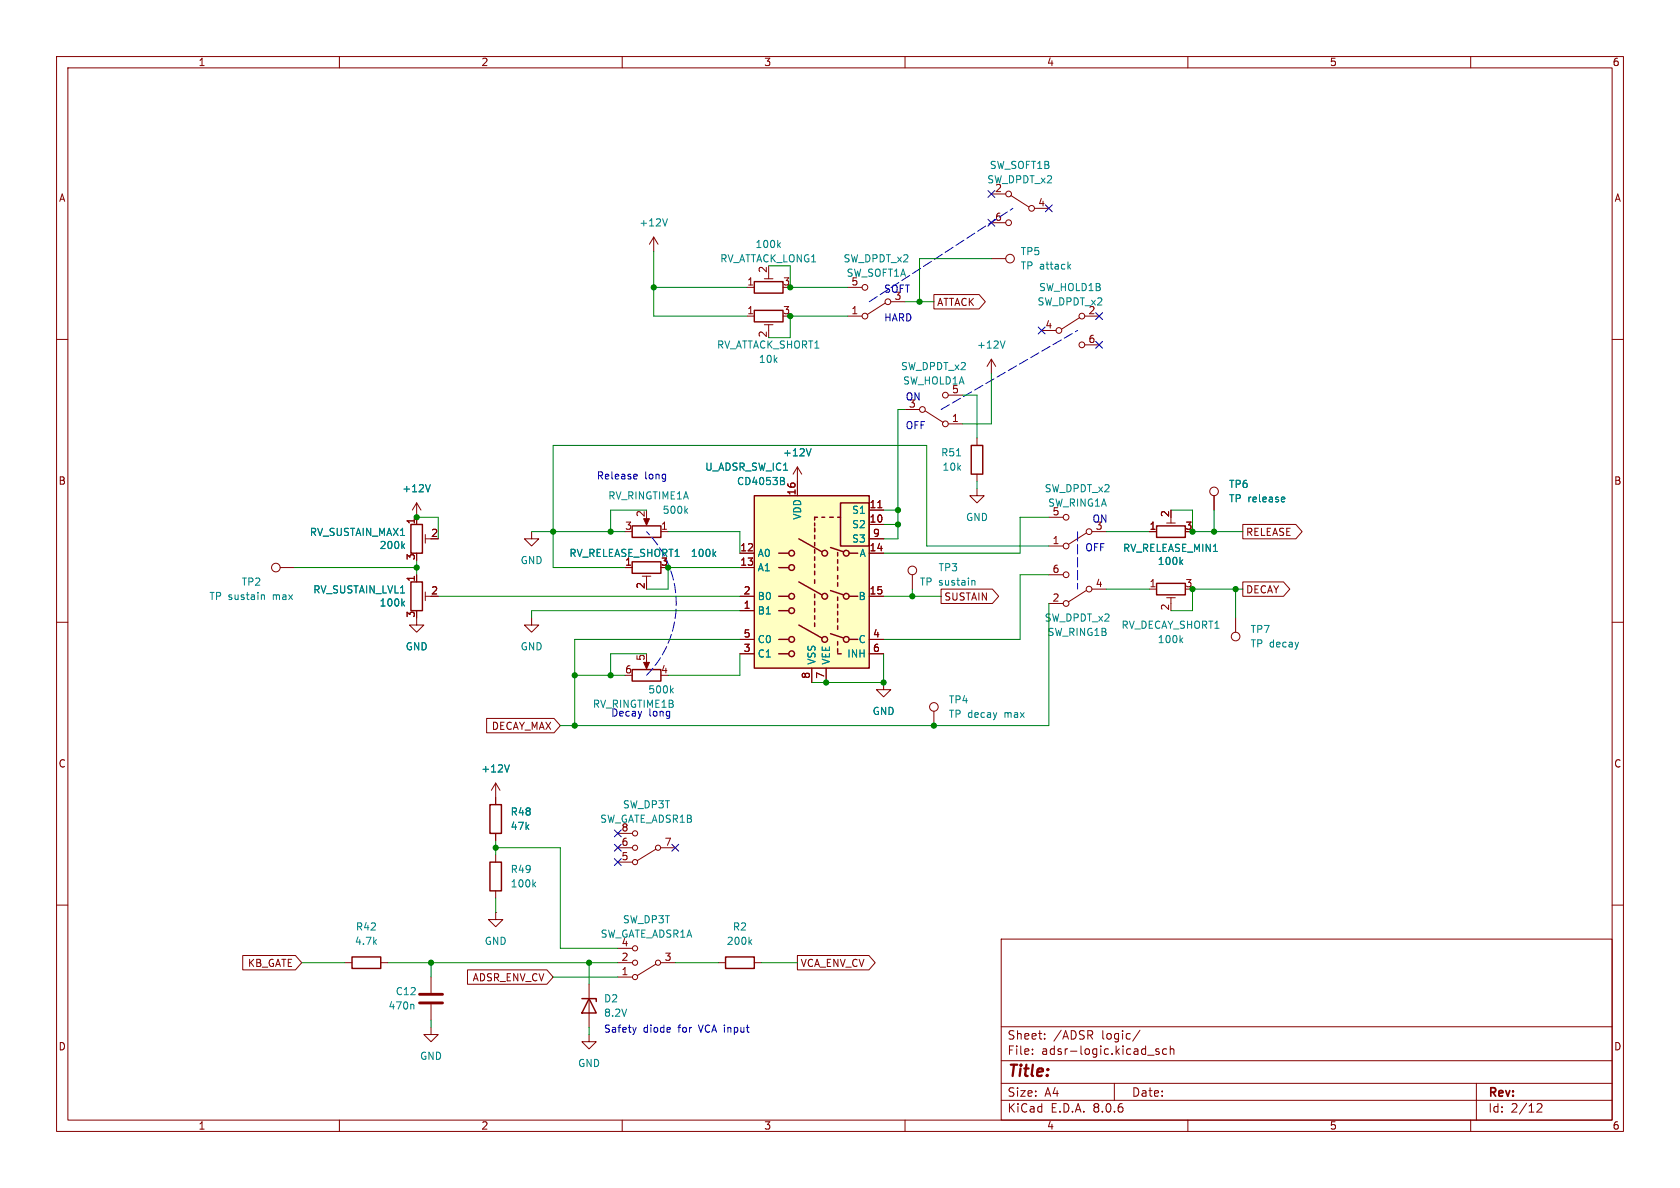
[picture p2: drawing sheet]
<svg xmlns="http://www.w3.org/2000/svg" width="297mm" height="210mm" viewBox="0 0 297 210" stroke-linecap="round" stroke-linejoin="round" font-family="sans-serif">
<g fill="none" stroke="#840000" stroke-width=".18">
<path d="M10 10h277v190h-277zM12 12h273v186h-273zM60 10v2M110 10v2M160 10v2M210 10v2M260 10v2M10 60h2M132.1 50.8h1.2M135.1 49.3h1.6M135.9 48.3v1M285 60h2"/>
<path d="M172.7 86.4v1.2h1.3l-1.3 1.3-1.3-1.3h1.3M185.4 96.5h2.6M185.4 91.4h2.6M192 94.2l-3.2 2.1M193 94h2.6M214.6 87.6v2.6M10 110h2M49.5 100.3h2.6M73.7 109.2v1.3h1.2l-1.2 1.3-1.3-1.3h1.3M73.7 101.6v1.3M75.2 104.6v1.6M75.2 105.4h1"/>
<path d="M161.3 101.6v2.5M185.4 106.7h2.6M185.4 101.6h2.6M192 104.4l-3.2 2M193 104.1h2.6M218.4 109.2v2.6M285 110h2M10 160h2M285 160h2M177 166h108v32h-108zM60 198v2M110 198v2"/>
<path d="M160 198v2M177 194.5h108M177 191.5h108M177 187.5h108M177 181.5h108M182.5 186.3v.1M182.5 185.5v.1M184.7 183.6v.1M184.7 182.8v.1M197 191.5v3M201.5 182.1l-1.3 2M202.9 186.5h1.1"/>
<path d="M204.9 185.5l-.4-.1-.2 .2 .1 .2 .5 .2v.3h-.6M206.2 185.5l-.4-.1-.3 .3v.4l.2 .2h.5M206.9 185.5l.2-.1 .4 .1v.9M206.9 184.9v1.5M210 198v2M260 198v2M261 191.5v6.5M271.7 195.2l.6-.1 .2 .1 .1 .3-.9 1.1h.9"/>
<circle cx="188.5" cy="96.5" r=".51"/>
<circle cx="188.5" cy="91.4" r=".51"/>
<circle cx="192.5" cy="94" r=".51"/>
<circle cx="214.6" cy="86.9" r=".76"/>
<circle cx="48.8" cy="100.3" r=".76"/>
<circle cx="161.3" cy="100.8" r=".76"/>
<circle cx="188.5" cy="106.7" r=".51"/>
<circle cx="188.5" cy="101.6" r=".51"/>
<circle cx="192.5" cy="104.1" r=".51"/>
<circle cx="218.4" cy="112.5" r=".76"/>
</g>
<path d="M137.6 43.3l.4 .5M138 42.9l-.5 .5M226.7 87.9h.4v.3l-.6 .1M227.1 88.7h-.4M46.4 105.1l.3 .2v.7M71.2 106.6l.3 .5M71.5 106.3l-.5 .5M172 102.6l.4 .2v.6" fill="none" stroke="#008484" stroke-width=".18"/>
<path d="M133.3 49.8h5.1v2h-5.1zM72.6 102.9h2.1v5.1h-2.1z" fill="none" stroke="#840000" stroke-width=".25"/>
<path d="M133.3 87.6h20.4v30.5h-20.4z" fill="#ffffc2"/>
<g fill="none" stroke="#840000" stroke-width=".25">
<path d="M133.3 54.9h5.1v2h-5.1zM171.7 78.7h2v5.1h-2zM72.6 92.7h2.1v5.1h-2.1zM111.8 93h5v2h-5zM111.8 99.3h5v2h-5zM133.3 87.6h20.4v30.5h-20.4zM137.7 97.8h1.7M141.2 95.3l4.1 2.2M144 92.5v.5M144 93.3v.7M144 94.6v.7M144 95.9v.6"/>
<path d="M144 97.2v.6M144 98.4v.7M144 99.7v.6M144.5 91.4h-.5v.5M145.3 91.4h.5M146.7 91.4h.6M146.8 96.8l2.3 .7M148.1 97.7v.6M148.1 98.9v.7M148.1 91.4h.5M148.6 88.9h5.1v7.6h-5.1zM150.1 97.8h1.5"/>
<path d="M204.5 93h5v2h-5zM111.8 118.4h5v2h-5zM137.7 113h1.7M137.7 105.4h1.7M137.7 115.6h1.7M137.7 108h1.7M137.7 100.3h1.7M141.2 110.5l4.1 2.3M141.2 102.9l4.1 2.3M144 101v.6M144 102.5v.6M144 105v.7"/>
<path d="M144 106.3v.6M144 107.6v.6M144 108.8v.7M144 110.1v.6M146.8 112l2.3 .8M146.8 104.4l2.3 .8M148.1 115.6h.6M148.1 100.2v.6M148.1 101.7v.7M148.1 103v.6M148.1 105.5v.7M148.1 106.8v.6"/>
<path d="M148.1 108.1v.6M148.1 109.3v.7M148.1 110.6v.7M148.1 113.4v.6M148.1 114.7v.6M150.1 113h1.5M150.1 105.4h1.5M204.5 103.1h5v2.1h-5zM86.6 142.2h2v5.1h-2zM86.6 152.4h2v5.1h-2zM62.2 169.2h5.1v2h-5.1zM102.9 176.5h2.5v.5"/>
<path d="M104.1 176.5l1.3 2.6h-2.5zM128.3 169.2h5v2h-5z"/>
<circle cx="140" cy="97.8" r=".51"/>
<circle cx="145.8" cy="97.8" r=".51"/>
<circle cx="149.6" cy="97.8" r=".51"/>
<circle cx="140" cy="115.6" r=".51"/>
<circle cx="140" cy="108" r=".51"/>
<circle cx="140" cy="100.3" r=".51"/>
<circle cx="140" cy="105.4" r=".51"/>
<circle cx="140" cy="113" r=".51"/>
<circle cx="145.8" cy="105.4" r=".51"/>
<circle cx="145.8" cy="113" r=".51"/>
<circle cx="149.6" cy="105.4" r=".51"/>
<circle cx="149.6" cy="113" r=".51"/>
</g>
<g fill="none" stroke="#840000" stroke-width=".18">
<path d="M175.3 34.3h2.5M175.3 39.4h2.5M178.7 34.5l3.2 2.1M182.9 36.8h2.5M115.6 41.9l-.8 1.3M115.6 41.9v2.6M115.6 41.9l.7 1.3M132.1 55.9h1.2M135.1 57.4h1.6M135.9 57.4v1M149.9 55.9h2.5M149.9 50.8h2.5"/>
<path d="M156.5 53.6l-3.2 2M157.5 53.3h2.5M165.1 52.1h8l1.1 1.2-1.1 1.3h-8zM175.3 45.7h2.5M184.1 58.4h2.6M190.9 56.1l-3.2 2.1M191.8 55.9h2.5M160 72.4h2.6M163.6 72.6l3.2 2.1M167.6 74.9h2.6M167.6 69.9h2.6M172.7 77.5v1.2"/>
<path d="M175.3 63.5l-.8 1.3M175.3 63.5v2.5M175.3 63.5l.7 1.3M191.8 61h2.5M73.7 88.9v3.8M73.7 88.9l-.8 1.3M73.7 88.9l.7 1.3M75.2 95.3h1M75.2 94.5v1.5M94 94v1.3h1.2l-1.2 1.2-1.3-1.2h1.3M114.3 91.4v1.1M116.8 94h1.3"/>
<path d="M130.8 97.8h2.5M141 82.6v5M141 82.6l-.8 1.2M141 82.6l.7 1.2M153.7 92.7h2.5M153.7 90.2h2.5M153.7 97.8h2.5M153.7 95.3h2.5M155.2 89.8h.7M172.7 83.8v1.3M203.2 94h1.3M206.2 92.5h1.6"/>
<path d="M207 91.4v1.1M214.6 87.6v2.6M219.7 92.7h9.4l1.1 1.3-1.1 1.3h-9.4zM73.7 101.6v1.3M94 109.2v1.3h1.2l-1.2 1.3-1.3-1.3h1.3M110.5 100.3h1.3M113.5 101.9h1.6M114.3 101.9v1M114.3 116.8v1.1M130.8 108h2.5M130.8 100.3h2.5M130.8 105.4h2.5"/>
<path d="M130.8 115.6h2.5M130.8 113h2.5M143.5 118.1v2.6M146 118.1v2.6M153.7 105.4h2.5M153.7 115.6h2.5M153.7 113h2.5M166.4 104.1h9l1.2 1.3-1.2 1.3h-9zM203.2 104.1h1.3M206.2 105.7h1.6M207 105.7v1M219.7 102.9h7.2l1.1 1.2-1.1 1.3h-7.2z"/>
<path d="M86 127h11.9l1.2 1.3-1.2 1.2h-11.9zM87.6 138.4l-.7 1.3M87.6 138.4v3.8M87.6 138.4l.8 1.3M156.2 120.7v1.2h1.3l-1.3 1.3-1.3-1.3h1.3M165.1 125.7v2.6M87.6 147.3v1.3M87.6 151.1v1.3M87.6 157.5v1.3M109.2 152.4h2.6M109.2 149.9h2.6M109.2 147.3h2.6"/>
<path d="M116 150.1l-3.4 2M116.8 149.9h2.6M42.9 168.9h9.3l1.1 1.3-1.1 1.3h-9.3zM61 170.2h1.2M67.3 170.2h1.3M76.2 172.7v2.8M76.2 177.5v2.8M82.6 171.4h14.1l1.1 1.3-1.1 1.3h-14.1zM87.6 161.3v1.3h1.3l-1.3 1.2-1.2-1.2h1.2M87.6 161.3h.1M104.1 174v7.6M109.2 170.2h2.6"/>
<path d="M109.2 172.7h2.6M109.2 167.6h2.6M116 170.4l-3.4 2.1M116.8 170.2h2.6M127 170.2h1.3M133.3 170.2h1.3M141 168.9h12.6l1.1 1.3-1.1 1.3h-12.6zM76.2 181.6v1.3h1.3l-1.3 1.3-1.3-1.3h1.3M104.1 182.9v1.3h1.3l-1.3 1.2-1.2-1.2h1.2"/>
<circle cx="178.3" cy="39.4" r=".51"/>
<circle cx="178.3" cy="34.3" r=".51"/>
<circle cx="182.4" cy="36.8" r=".51"/>
<circle cx="152.9" cy="50.8" r=".51"/>
<circle cx="152.9" cy="55.9" r=".51"/>
<circle cx="157" cy="53.3" r=".51"/>
<circle cx="178.6" cy="45.7" r=".76"/>
<circle cx="187.2" cy="58.4" r=".51"/>
<circle cx="191.3" cy="55.9" r=".51"/>
<circle cx="163.1" cy="72.4" r=".51"/>
<circle cx="167.1" cy="74.9" r=".51"/>
<circle cx="167.1" cy="69.9" r=".51"/>
<circle cx="191.3" cy="61" r=".51"/>
<circle cx="165.1" cy="125" r=".76"/>
<circle cx="112.3" cy="149.9" r=".46"/>
<circle cx="112.3" cy="152.4" r=".46"/>
<circle cx="112.3" cy="147.3" r=".46"/>
<circle cx="116.3" cy="149.9" r=".46"/>
<circle cx="112.3" cy="172.7" r=".46"/>
<circle cx="112.3" cy="170.2" r=".46"/>
<circle cx="112.3" cy="167.6" r=".46"/>
<circle cx="116.3" cy="170.2" r=".46"/>
</g>
<g fill="none" stroke="#008484" stroke-width=".18">
<path d="M118 38.7l-.4 1.2M188.9 47.1l.4 .5M189.3 46.7l-.5 .5M143.4 79.3l-.4 1.3M177.7 60.3l-.4 1.2M71.2 96.5l.3 .5M71.5 96.1l-.5 .5M76.1 85.7l-.4 1.2M121.2 90.3l.4 .4M121.6 89.9l-.5 .5M126.2 97.9l.3 .5M126.5 97.5l-.4 .5"/>
<path d="M138.4 84.4l.2 .2-.2 .4 .2 .1 .1 .3-.2 .3h-.5M169.1 80.6h.7M208.7 99.3l.4 .5M209.1 98.9l-.5 .5M226.7 87.9h.4v.3l-.6 .1M227.1 88.7h-.4M71.2 106.6l.3 .5M71.5 106.3l-.5 .5M208.7 113.1l.4 .5M209.1 112.8l-.5 .4M90 135.2l-.4 1.3M118.7 122l.3 .5"/>
<path d="M119 121.7l-.5 .4M94.3 156.3l.4 .5M94.7 155.9l-.5 .5M73 177.5l.2 .2v.7M132.5 166.5l.4 .4M132.9 166.1l-.5 .5"/>
</g>
<path d="M74.2 177.3h4M74.2 175.8h4" fill="none" stroke="#840000" stroke-width=".51"/>
<g fill="#840000" stroke="#840000" stroke-width=".18">
<path d="M113.8 91.7h1l-.5 1.1z"/>
<path d="M113.8 117.1h1l-.5 1.1z"/>
</g>
<path d="M112.2 83.8l.4 .1v.2l-.6 .2M112.6 84.6l-.4 .1M112.5 181.6l-.3 .9" fill="none" stroke="#0000c2" stroke-width=".18"/>
<path d="M153.7 53.3l25.4-16.5M166.4 72.4l24.1-14M190.5 94v10.1M114.3 119.4a18 18 0 0 0 0-25.4" fill="none" stroke="#0000c2" stroke-width=".18" stroke-dasharray="1.7 .6"/>
<g fill="none" stroke="#008400" stroke-width=".18">
<path d="M115.6 50.8h16.5M115.6 44.5v11.4h16.5M135.9 47h3.8v3.8h10.2M149.9 55.9h-10.2v3.8h-3.8M160 53.3h5.1M175.3 45.7h-12.7v7.6M160 72.4h-1.3v22.9h-2.5M170.2 69.9h2.5v7.6M175.3 66v8.9h-5.1M73.7 99.1v2.5M73.7 91.4h3.8v3.9M94 94h16.5"/>
<path d="M114.3 90.2h-6.4v3.8M118.1 94h12.7v3.8M156.2 90.2h2.5M156.2 92.7h2.5M172.7 85.1v1.3M185.4 91.4h-5.1v6.4h-24.1M185.4 96.5h-21.6v-17.8h-66v21.6h12.7M195.6 94h7.6M207 90.2h3.8v3.8h8.9M214.6 90.2v3.8M52.1 100.3h21.6M77.5 105.4h53.3"/>
<path d="M101.6 119.4h8.9M114.3 115.6h-6.4v3.8M130.8 100.3h-12.7v3.8h-3.8M130.8 115.6v3.8h-12.7M130.8 108h-36.8v1.2M130.8 113h-29.2v15.3M156.2 105.4h10.2M156.2 115.6v5.1h-12.7M161.3 104.1v1.3M185.4 101.6h-5.1v11.4h-24.1M185.4 106.7v21.6h-86.3M195.6 104.1h7.6"/>
<path d="M218.4 104.1v5.1M219.7 104.1h-8.9v3.9h-3.8M87.6 149.9h11.5v17.7h10.1M87.6 148.6v2.5M87.6 158.8v2.5M53.3 170.2h7.7M68.6 170.2h40.6M76.2 170.2v2.5M97.8 172.7h11.4M104.1 170.2v3.8M119.4 170.2h7.6M134.6 170.2h6.4"/>
<path d="M76.2 180.3v1.3M104.1 181.6v1.3"/>
</g>
<g fill="none" stroke="#000084" stroke-width=".18">
<path d="M174.7 33.7l1.2 1.2M174.7 38.8l1.2 1.2M175.9 33.7l-1.2 1.2M175.9 38.8l-1.2 1.2M184.8 36.2l1.2 1.2M186 36.2l-1.2 1.2M183.5 57.8l1.3 1.2M184.8 57.8l-1.3 1.2M193.7 55.3l1.2 1.2M194.9 55.3l-1.2 1.2M193.7 60.4l1.2 1.2M194.9 60.4l-1.2 1.2"/>
<path d="M108.6 151.8l1.2 1.2M108.6 149.3l1.2 1.2M108.6 146.7l1.2 1.2M109.8 151.8l-1.2 1.2M109.8 149.3l-1.2 1.2M109.8 146.7l-1.2 1.2M118.8 149.3l1.2 1.2M120 149.3l-1.2 1.2"/>
</g>
<g fill="#008400" stroke="#008400" stroke-width=".18">
<circle cx="161.3" cy="105.4" r=".46"/>
<circle cx="146" cy="120.7" r=".46"/>
<circle cx="156.2" cy="120.7" r=".46"/>
<circle cx="158.7" cy="92.7" r=".46"/>
<circle cx="158.7" cy="90.2" r=".46"/>
<circle cx="97.8" cy="94" r=".46"/>
<circle cx="107.9" cy="94" r=".46"/>
<circle cx="101.6" cy="119.4" r=".46"/>
<circle cx="107.9" cy="119.4" r=".46"/>
<circle cx="118.1" cy="100.3" r=".46"/>
<circle cx="73.7" cy="91.4" r=".46"/>
<circle cx="73.7" cy="100.3" r=".46"/>
<circle cx="139.7" cy="50.8" r=".46"/>
<circle cx="162.6" cy="53.3" r=".46"/>
<circle cx="139.7" cy="55.9" r=".46"/>
<circle cx="115.6" cy="50.8" r=".46"/>
<circle cx="87.6" cy="149.9" r=".46"/>
<circle cx="76.2" cy="170.2" r=".46"/>
<circle cx="104.1" cy="170.2" r=".46"/>
<circle cx="101.6" cy="128.3" r=".46"/>
<circle cx="210.8" cy="104.1" r=".46"/>
<circle cx="165.1" cy="128.3" r=".46"/>
<circle cx="214.6" cy="94" r=".46"/>
<circle cx="210.8" cy="94" r=".46"/>
<circle cx="218.4" cy="104.1" r=".46"/>
</g>
<text font-size="2.8" fill="#840000" x="178" y="190.9">Title:</text>
<g font-size="2.1" fill="#840000">
<text x="178" y="184">Sheet:</text>
<text x="186.2" y="184">/ADSR</text>
<text x="194.8" y="184">logic/</text>
<text x="178" y="186.7">File:</text>
<text x="184.1" y="186.7">adsr-logic.kicad_sch</text>
<text x="178" y="196.9">KiCad</text>
<text x="178" y="194.1">Size:</text>
<text x="184.7" y="194.1">A4</text>
<text x="185.7" y="196.9">E.D.A.</text>
<text x="193.3" y="196.9">8.0.6</text>
<text x="200" y="194.1">Date:</text>
<text x="263" y="194.3">Rev:</text>
<text x="263" y="196.9">Id:</text>
<text x="267.1" y="196.9">2/12</text>
</g>
<g font-size="1.8" fill="#840000">
<text x="35" y="11.9">1</text>
<text x="85" y="11.9">2</text>
<text x="135" y="11.9">3</text>
<text x="185" y="11.9">4</text>
<text x="235" y="11.9">5</text>
<text x="285" y="11.9">6</text>
<text x="10.3" y="35.9">A</text>
<text x="285.3" y="35.9">A</text>
<text x="175.8" y="39.1">6</text>
<text x="183.4" y="36.6">4</text>
<text x="132" y="50.5">1</text>
<text x="135.6" y="48.3" transform="rotate(-90 135.6 48.3)">2</text>
<text x="138.4" y="50.5">3</text>
<text x="132" y="55.6">1</text>
<text x="138.4" y="55.6">3</text>
<text x="150.4" y="55.6">1</text>
<text x="165.6" y="54.3">ATTACK</text>
<text x="184.7" y="58.2">4</text>
<text x="192.3" y="60.7">6</text>
<text x="168.2" y="74.7">1</text>
<text x="10.3" y="85.9">B</text>
<text x="140.7" y="87.7" transform="rotate(-90 140.7 87.7)">16</text>
<text x="153.6" y="89.9">11</text>
<text x="285.3" y="85.9">B</text>
<text x="73.4" y="92.8" transform="rotate(-90 73.4 92.8)">1</text>
<text x="76.1" y="95">2</text>
<text x="110.4" y="93.7">3</text>
<text x="114" y="91.5" transform="rotate(-90 114 91.5)">2</text>
<text x="116.8" y="93.7">1</text>
<text x="153.6" y="92.5">10</text>
<text x="154.2" y="95">9</text>
<text x="203.1" y="93.7">1</text>
<text x="206.8" y="91.5" transform="rotate(-90 206.8 91.5)">2</text>
<text x="209.5" y="93.7">3</text>
<text x="220.2" y="94.9">RELEASE</text>
<text x="73.4" y="99.1" transform="rotate(-90 73.4 99.1)">3</text>
<text x="110.4" y="100.1">1</text>
<text x="116.8" y="100.1">3</text>
<text x="130.8" y="97.5">12</text>
<text x="130.8" y="100.1">13</text>
<text x="153.6" y="97.5">14</text>
<text x="186" y="96.3">1</text>
<text x="186" y="101.3">6</text>
<text x="73.4" y="102.9" transform="rotate(-90 73.4 102.9)">1</text>
<text x="76.1" y="105.2">2</text>
<text x="114" y="104.2" transform="rotate(-90 114 104.2)">2</text>
<text x="131.4" y="107.7">1</text>
<text x="131.4" y="105.2">2</text>
<text x="153.6" y="105.2">15</text>
<text x="166.8" y="106.4">SUSTAIN</text>
<text x="186" y="106.4">2</text>
<text x="193.6" y="103.9">4</text>
<text x="203.1" y="103.9">1</text>
<text x="209.5" y="103.9">3</text>
<text x="220.2" y="105.1">DECAY</text>
<text x="73.4" y="109.3" transform="rotate(-90 73.4 109.3)">3</text>
<text x="131.4" y="112.8">5</text>
<text x="154.2" y="112.8">4</text>
<text x="206.8" y="108" transform="rotate(-90 206.8 108)">2</text>
<text x="110.4" y="119.1">6</text>
<text x="114" y="116.9" transform="rotate(-90 114 116.9)">5</text>
<text x="116.8" y="119.1">4</text>
<text x="131.4" y="115.3">3</text>
<text x="154.2" y="115.3">6</text>
<text x="143.3" y="120.1" transform="rotate(-90 143.3 120.1)">8</text>
<text x="145.8" y="120.1" transform="rotate(-90 145.8 120.1)">7</text>
<text x="86.8" y="129.2">DECAY_MAX</text>
<text x="10.3" y="135.9">C</text>
<text x="285.3" y="135.9">C</text>
<text x="109.8" y="149.6">6</text>
<text x="117.4" y="149.6">7</text>
<text x="109.8" y="152.1">5</text>
<text x="43.7" y="171.1">KB_GATE</text>
<text x="83.5" y="173.7">ADSR_ENV_CV</text>
<text x="109.8" y="172.5">1</text>
<text x="109.8" y="169.9">2</text>
<text x="117.4" y="169.9">3</text>
<text x="141.4" y="171.1">VCA_ENV_CV</text>
<text x="10.3" y="185.9">D</text>
<text x="285.3" y="185.9">D</text>
<text x="35" y="199.9">1</text>
<text x="85" y="199.9">2</text>
<text x="135" y="199.9">3</text>
<text x="185" y="199.9">4</text>
<text x="235" y="199.9">5</text>
<text x="285" y="199.9">6</text>
</g>
<g font-size="1.8" fill="#008484">
<text x="174.4" y="32.6">SW_DPDT_x2</text>
<text x="174.9" y="30.1">SW_SOFT1B</text>
<text x="175.8" y="34">2</text>
<text x="112.9" y="40.2">+12V</text>
<text x="127.2" y="46.6">RV_ATTACK_LONG1</text>
<text x="133.5" y="44">100k</text>
<text x="149" y="46.6">SW_DPDT_x2</text>
<text x="180.3" y="45.3">TP5</text>
<text x="180.3" y="47.9">TP attack</text>
<text x="149.6" y="49.1">SW_SOFT1A</text>
<text x="150.4" y="50.5">5</text>
<text x="183.6" y="51.7">SW_HOLD1B</text>
<text x="135.6" y="59.8" transform="rotate(-90 135.6 59.8)">2</text>
<text x="183.3" y="54.2">SW_DPDT_x2</text>
<text x="192.3" y="55.6">2</text>
<text x="126.7" y="61.8">RV_ATTACK_SHORT1</text>
<text x="134.1" y="64.4">10k</text>
<text x="159.2" y="65.6">SW_DPDT_x2</text>
<text x="172.6" y="61.8">+12V</text>
<text x="159.6" y="68.2">SW_HOLD1A</text>
<text x="168.2" y="69.6">5</text>
<text x="124.6" y="83.4">U_ADSR_SW_IC1</text>
<text x="138.3" y="80.9">+12V</text>
<text x="166.3" y="80.9">R51</text>
<text x="166.5" y="83.4">10k</text>
<text x="71" y="87.2">+12V</text>
<text x="107.4" y="88.5">RV_RINGTIME1A</text>
<text x="130.2" y="86">CD4053B</text>
<text x="184.6" y="87.2">SW_DPDT_x2</text>
<text x="185.2" y="89.8">SW_RING1A</text>
<text x="217.2" y="86.5">TP6</text>
<text x="217.2" y="89">TP release</text>
<text x="54.7" y="94.9">RV_SUSTAIN_MAX1</text>
<text x="117.1" y="91">500k</text>
<text x="141.8" y="92" transform="rotate(-90 141.8 92)">VDD</text>
<text x="150.5" y="93.6">S2</text>
<text x="150.5" y="91">S1</text>
<text x="170.7" y="92.3">GND</text>
<text x="186" y="91.2">5</text>
<text x="67" y="97.3">200k</text>
<text x="91.9" y="99.9">GND</text>
<text x="100.6" y="98.7">RV_RELEASE_SHORT1</text>
<text x="122" y="98.7">100k</text>
<text x="133.9" y="98.7">A0</text>
<text x="133.9" y="101.2">A1</text>
<text x="150.5" y="96.1">S3</text>
<text x="151.9" y="98.7">A</text>
<text x="165.8" y="101.2">TP3</text>
<text x="198.4" y="97.8">RV_RELEASE_MIN1</text>
<text x="204.6" y="100.1">100k</text>
<text x="36.9" y="106.3">TP sustain</text>
<text x="42.6" y="103.7">TP2</text>
<text x="48.3" y="106.3">max</text>
<text x="55.3" y="105.1">RV_SUSTAIN_LVL1</text>
<text x="67" y="107.4">100k</text>
<text x="133.9" y="106.3">B0</text>
<text x="151.7" y="106.3">B</text>
<text x="162.5" y="103.7">TP sustain</text>
<text x="133.9" y="108.8">B1</text>
<text x="133.9" y="113.9">C0</text>
<text x="151.7" y="113.9">C</text>
<text x="184.6" y="110.1">SW_DPDT_x2</text>
<text x="185.1" y="112.6">SW_RING1B</text>
<text x="198.2" y="111.4">RV_DECAY_SHORT1</text>
<text x="204.6" y="113.9">100k</text>
<text x="221" y="112.1">TP7</text>
<text x="71.6" y="115.2">GND</text>
<text x="91.9" y="115.2">GND</text>
<text x="133.9" y="116.4">C1</text>
<text x="144.4" y="117.6" transform="rotate(-90 144.4 117.6)">VSS</text>
<text x="146.9" y="117.6" transform="rotate(-90 146.9 117.6)">VEE</text>
<text x="149.7" y="116.4">INH</text>
<text x="221" y="114.7">TP decay</text>
<text x="104.7" y="125.3">RV_RINGTIME1B</text>
<text x="114.5" y="122.8">500k</text>
<text x="167.6" y="124.6">TP4</text>
<text x="154.2" y="126.6">GND</text>
<text x="167.6" y="127.1">TP decay</text>
<text x="177.7" y="127.1">max</text>
<text x="85" y="136.8">+12V</text>
<text x="110" y="143.1">SW_DP3T</text>
<text x="90.2" y="146.9">47k</text>
<text x="90.2" y="144.4">R48</text>
<text x="106" y="145.6">SW_GATE_ADSR1B</text>
<text x="109.8" y="147.1">8</text>
<text x="90.2" y="154.5">R49</text>
<text x="90.2" y="157.1">100k</text>
<text x="62.6" y="167.2">4.7k</text>
<text x="62.8" y="164.7">R42</text>
<text x="85.6" y="167.2">GND</text>
<text x="106.1" y="166">SW_GATE_ADSR1A</text>
<text x="109.8" y="167.4">4</text>
<text x="110" y="163.4">SW_DP3T</text>
<text x="128.4" y="167.2">200k</text>
<text x="129.5" y="164.7">R2</text>
<text x="68.6" y="178.7">470n</text>
<text x="69.9" y="176.1">C12</text>
<text x="106.7" y="177.4">D2</text>
<text x="106.7" y="179.9">8.2V</text>
<text x="74.2" y="187.6">GND</text>
<text x="102.1" y="188.8">GND</text>
</g>
<g font-size="1.8" fill="#0000c2">
<text x="156.2" y="51.8">SOFT</text>
<text x="158" y="53.1">3</text>
<text x="156.2" y="56.9">HARD</text>
<text x="160" y="70.9">ON</text>
<text x="160" y="76">OFF</text>
<text x="160.6" y="72.1">3</text>
<text x="105.4" y="84.8">Release</text>
<text x="114" y="84.8">long</text>
<text x="193" y="92.5">ON</text>
<text x="193.6" y="93.7">3</text>
<text x="191.8" y="97.5">OFF</text>
<text x="107.9" y="126.8">Decay</text>
<text x="114.7" y="126.8">long</text>
<text x="106.7" y="182.6">Safety</text>
<text x="113.7" y="182.6">diode</text>
<text x="120" y="182.6">for</text>
<text x="123.9" y="182.6">VCA input</text>
</g>
</svg>
